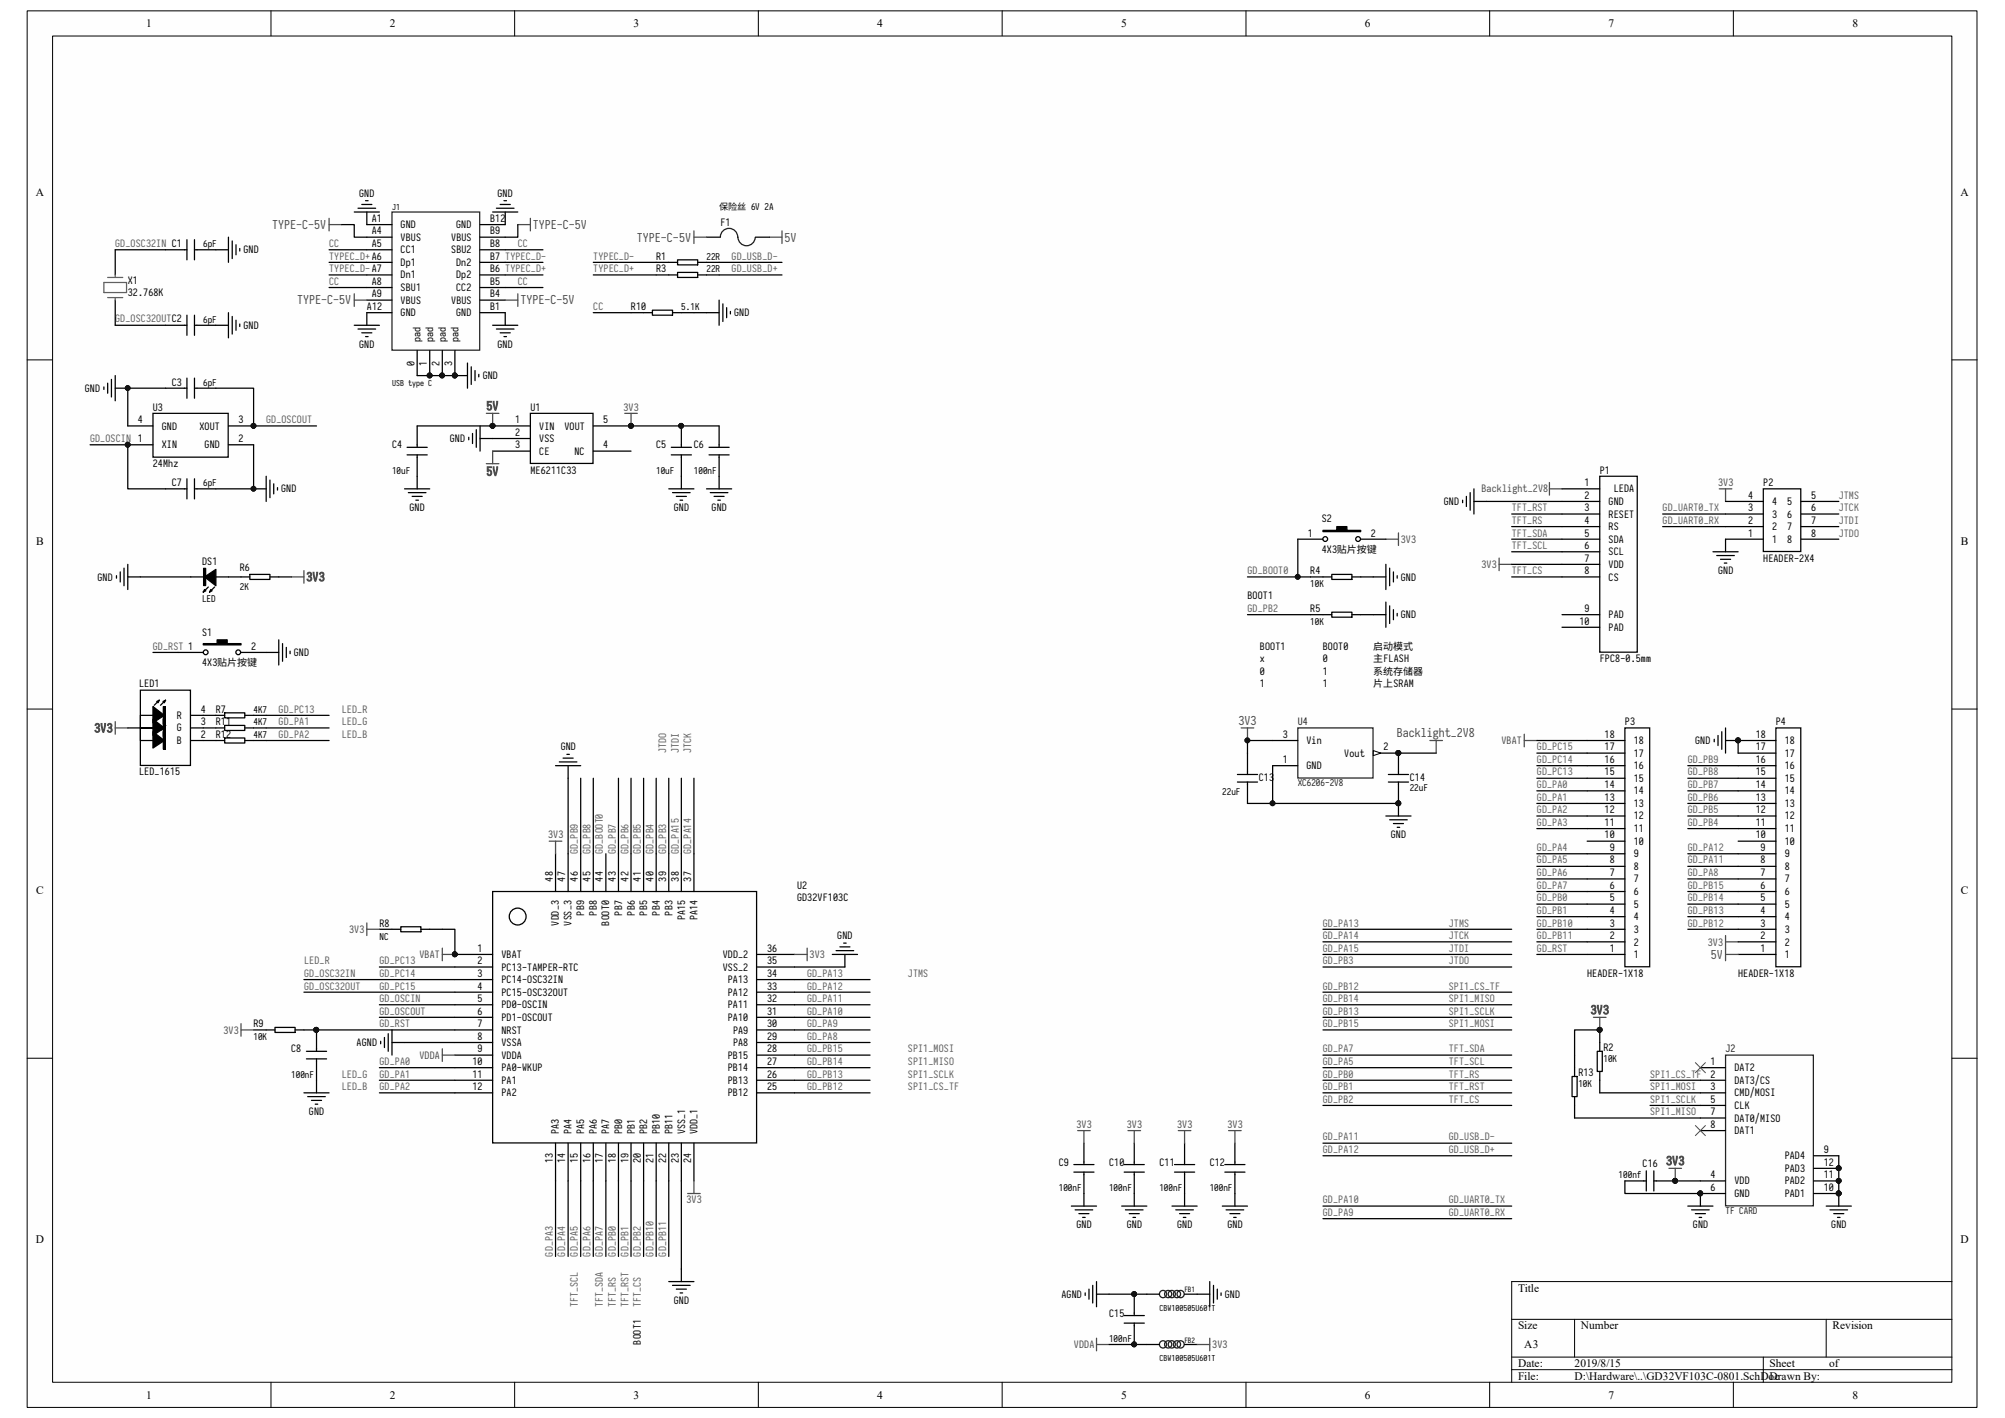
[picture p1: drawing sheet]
<svg xmlns="http://www.w3.org/2000/svg" width="297mm" height="210mm" viewBox="0 0 297 210" stroke-linecap="round" stroke-linejoin="round" font-family="sans-serif">
<path d="M4.1 1.7h288.8v206.7h-288.8z" fill="#fefefe"/>
<path d="M4 1.6h288.9v206.8h-288.9z" fill="none" stroke="#000" stroke-width=".15"/>
<path d="M7.8 5.4h281.3v199.3h-281.3z" fill="#fefefe"/>
<g fill="none" stroke="#000" stroke-width=".15">
<path d="M7.8 5.3h281.3v199.4h-281.3zM40.1 1.6v3.7M76.2 1.6v3.7M112.3 1.6v3.7M148.5 1.6v3.7M184.6 1.6v3.7M220.7 1.6v3.7M256.8 1.6v3.7M4 53.3h3.7M289.2 53.3h3.7M4 105h3.7M289.2 105h3.7"/>
<path d="M4 156.7h3.7M289.2 156.7h3.7M223.9 195.4h65.3M233.3 195.4v5.6M270.5 195.4v5.6M289.2 189.8h-65.3v14.9M40.1 204.7v3.7M76.2 204.7v3.7M112.3 204.7v3.7M148.5 204.7v3.7M184.6 204.7v3.7M220.7 204.7v3.7"/>
<path d="M223.9 201h65.3M223.9 202.9h65.3M256.8 204.7v3.7M261.2 201v3.7"/>
</g>
<path d="M73 132h39.1v37.3h-39.1z" fill-rule="evenodd" fill="#fefefe" stroke="#000" stroke-width=".19"/>
<g fill="none" stroke="#000" stroke-width=".19">
<path d="M17.1 37v3.7M24.5 37h3.2M27.7 35.5v3M28.8 37h5M28.8 35.5v3M33.8 35.1v3.8M34.4 35.7v2.6M35 36.2v1.5M35.5 36.8v.4M97.2 38.9h3.2M100.4 38.5h3v.7h-3zM103.4 38.9h3.1"/>
<path d="M104.7 35.1h2M111.9 35.1h2.1M17.1 44.4v3.8M24.5 48.2h3.2M27.7 46.7v3M28.8 46.7v3M28.8 48.2h5M33.8 46.3v3.7M34.4 46.9v2.6M35 47.4v1.5M35.5 48v.4M97.2 40.7h3.2"/>
<path d="M100.4 40.3h3v.8h-3zM103.4 40.7h3.1M17.3 85.3v.3M17.8 84.7v1.5M18.4 84.1v2.7M18.9 85.4h1.9M18.9 83.6v3.7M26.4 96.6h3.7M28.2 85.4h1.9M30.1 95.3h2.1v-.5h1.5v.5h2v.2h-5.6zM30.3 85.4l1.7-1.1v2.5zM30.3 87.3l.2 .2-.4 .2z"/>
<path d="M30.9 86.9l-.8 .8M31.2 87.3l.2 .2-.4 .2zM31.8 86.9l-.8 .8M32 85.4h5M35.7 96.6h5.6M37 85.1h3v.7h-3zM40 85.4h3.2M41.3 94.8v3.7M41.9 95.3v2.6M42.4 95.9v1.5M43 96.4v.4M194.1 85.4h3.2"/>
<path d="M197.3 85.1h3v.7h-3zM200.3 85.4h5M205.3 83.6v3.7M205.9 84.1v2.7M206.4 84.7v1.5M207 85.3v.3M30.1 105.9h3.2M33.3 105.6h3v.7h-3zM36.3 105.9h3.1M82.3 113.4h3.7M82.9 112.8h2.6M83.4 112.3h1.5"/>
<path d="M84 111.7h.3M84.2 113.4v1.9M82.3 126.4v5.6M84.2 126.4v5.6M86 126.4v5.6M87.9 126.4v5.6M89.7 126.4v5.6M91.6 126.4v5.6M93.5 126.4v5.6M95.3 126.4v5.6M97.2 126.4v5.6M99.1 126.4v5.6"/>
<path d="M100.9 126.4v5.6M102.8 126.4v5.6M125 139.7h.3M37.6 152.5h3.1M40.7 152.2h3v.7h-3zM43.7 152.5h3.2v3.2M45.4 155.7h3M45.4 156.8h3M46.9 156.8v5.1M56.4 154.2v.4M56.9 153.7v1.4M57.5 153.1v2.6"/>
<path d="M58.1 154.4h1.8M58.1 152.5v3.8M67.4 141.4h5.6M67.4 143.2h5.6M67.4 145.1h5.6M67.4 146.9h5.6M67.4 148.8h5.6M67.4 150.7h5.6M67.4 152.5h5.6M67.4 154.4h5.6M67.4 156.3h5.6M67.4 158.1h5.6"/>
<path d="M67.4 160h5.6M112.1 141.4h5.6M112.1 143.2h5.6M112.1 145.1h5.6M112.1 146.9h5.6M112.1 148.8h5.6M112.1 150.7h5.6M112.1 152.5h5.6M112.1 154.4h5.6M112.1 156.3h5.6M112.1 158.1h5.6M112.1 160h5.6"/>
<path d="M123.3 141.4h3.7M123.9 140.8h2.6M124.4 140.2h1.5M125.2 141.4v1.8M45 161.9h3.7M45.6 162.4h2.6M46.1 163h1.5M46.7 163.5h.4M67.4 161.9h5.6M82.3 169.3v5.6M84.2 169.3v5.6M86 169.3v5.6"/>
<path d="M87.9 169.3v5.6M89.7 169.3v5.6M91.6 169.3v5.6M93.5 169.3v5.6M95.3 169.3v5.6M97.2 169.3v5.6M99.1 169.3v5.6M100.9 169.3v5.6M102.8 169.3v5.6M112.1 161.9h5.6M99.1 189.8h3.7M99.6 190.4h2.6"/>
<path d="M100.2 190.9h1.5M100.7 191.5h.4M100.9 187.9v1.9"/>
<circle cx="30.5" cy="96.6" r=".35"/>
<circle cx="35.3" cy="96.6" r=".35"/>
<circle cx="76.7" cy="135.7" r="1.25"/>
</g>
<g fill="#0e0e0e" stroke="#0e0e0e" stroke-width=".15">
<circle cx="67.4" cy="141.3" r=".35"/>
<circle cx="46.8" cy="152.5" r=".35"/>
</g>
<path d="M15.4 41.8h3.3v1.5h-3.3zM15.9 41.1h2.3M15.9 44.1h2.3M17.1 40.7v.4M17.1 44.1v.3" fill="none" stroke="#5f5f5f" stroke-width=".19"/>
<g fill="none" stroke="#4c4c4c" stroke-width=".19">
<path d="M114 35.1h1.8M115.8 34.2v1.9M205.3 79.9h1.9M207.2 78.9v1.9M43.2 85.4h1.8M45 84.5v1.9M17.1 106.9v1.8M17.1 107.8h1.8M81.4 124.6h1.8M82.3 124.6v1.8M35.7 151.6v1.9M35.7 152.5h1.9"/>
<path d="M65.5 140.4v1.9M65.5 155.3v1.9M65.5 141.4h1.9M65.5 156.3h1.9M117.7 141.4h1.9M119.6 140.4v1.9M101.9 176.8h1.8M102.8 174.9v1.9"/>
</g>
<path d="M106.7 35.1a1.29 1.29 0 0 1 1.3-1.3 1.29 1.29 0 0 1 1.3 1.3M109.3 35.1a1.28 1.28 0 0 0 1.3 1.3 1.28 1.28 0 0 0 1.3-1.2" fill="none" stroke="#1c1c1c" stroke-width=".19"/>
<g fill="#000">
<path d="M30.3 85.4l1.7-1.1v2.5z"/>
<path d="M30.1 95.3h2.1v-.5h1.5v.5h2v.2h-5.6z" fill-rule="evenodd"/>
</g>
<path d="M30.3 84.2v2.5" fill="none" stroke="#000" stroke-width=".3"/>
<path d="M30.1 84.2h.4v2.5h-.4z" fill="none" stroke="#000" stroke-width=".15"/>
<path d="M78.6 61.2h9.2v7.4h-9.2z" fill-rule="evenodd" fill="#fefefe" stroke="#000" stroke-width=".19"/>
<g fill="none" stroke="#000" stroke-width=".19">
<path d="M59.9 72.4h3.8M60.3 66.3h3M60.3 67.4h3M60.5 73h2.6M61 73.5h1.5M61.6 74.1h.4M61.8 63.1v3.2M61.8 67.4v5M69.4 64.8v.3M70 64.2v1.5M70.6 63.6v2.7M71.1 64.9h7.5"/>
<path d="M71.1 63.1v3.7M73 63.1h5.6M73 66.8h5.6M87.9 63.1h5.6M87.9 66.8h5.6M99.1 72.4h3.7M99.4 66.3h3M99.4 67.4h3M99.6 73h2.6M100.2 73.5h1.5M100.7 74.1h.4M100.9 63.1v3.2"/>
<path d="M100.9 67.4v5M104.7 72.4h3.7M105 66.3h3M105 67.4h3M105.2 73h2.6M105.8 73.5h1.5M106.3 74.1h.4M106.5 63.1v3.2M106.5 67.4v5M255.6 79.9v1.8M194.1 91h3.2M197.3 90.7h3v.7h-3z"/>
<path d="M200.3 91h5M205.3 89.2v3.7M205.9 89.7v2.6M206.4 90.3v1.5M207 90.9v.3M253.8 81.7h3.7M254.3 82.3h2.6M254.9 82.8h1.5M255.4 83.4h.4M253.9 109.5v.4M254.5 108.9v1.5M255.1 108.4v2.6"/>
<path d="M255.6 107.8v3.7M255.6 109.7h1.9M56.2 137.6h3.2M59.4 137.3h3v.7h-3zM62.4 137.6h3.1M158.7 178.6h3.7M159.1 172.5h3M159.1 173.6h3M159.3 179.2h2.6M159.8 179.7h1.5M160.6 169.3v3.2M160.6 173.6v5"/>
<path d="M166.2 178.6h3.7M166.5 172.5h3M166.5 173.6h3M166.7 179.2h2.6M167.3 179.7h1.5M168 169.3v3.2M168 173.6v5M173.6 178.6h3.7M174 172.5h3M174 173.6h3M174.2 179.2h2.6M174.7 179.7h1.5"/>
<path d="M175.5 169.3v3.2M175.5 173.6v5M181.1 178.6h3.7M181.4 172.5h3M181.4 173.6h3M181.6 179.2h2.6M182.2 179.7h1.5M182.9 169.3v3.2M182.9 173.6v5M160.4 180.3h.4M167.8 180.3h.4M175.3 180.3h.4"/>
<path d="M182.7 180.3h.4"/>
</g>
<g fill="#0e0e0e" stroke="#0e0e0e" stroke-width=".15">
<circle cx="73" cy="63.1" r=".35"/>
<circle cx="93.5" cy="63.1" r=".35"/>
<circle cx="100.9" cy="63.1" r=".35"/>
<circle cx="257.5" cy="109.7" r=".35"/>
</g>
<g fill="none" stroke="#4c4c4c" stroke-width=".19">
<path d="M72 61.2h1.9M72 68.7h1.9M73 61.2v1.9M73 66.8v1.9M92.5 61.2h1.9M93.5 61.2v1.9M254.7 72.4h1.8M255.6 72.4v1.9M225.8 108.7v1.9M225.8 109.7h1.9M54.3 136.7v1.9M54.3 137.6h1.9"/>
<path d="M255.6 138.6v1.8M255.6 139.5h1.9M159.6 167.4h1.9M160.6 167.4v1.9M167.1 167.4h1.9M168 167.4v1.9M174.5 167.4h1.9M175.5 167.4v1.9M182 167.4h1.9M182.9 167.4v1.9"/>
</g>
<path d="M22.7 61.2h11.1v6.5h-11.1z" fill-rule="evenodd" fill="#fefefe" stroke="#000" stroke-width=".19"/>
<g fill="none" stroke="#000" stroke-width=".19">
<path d="M15.4 57.3v.4M15.9 56.7v1.5M16.5 56.2v2.6M17.1 57.5h1.8M17.1 55.6v3.8M24.5 57.5h3.2M27.7 56v3M28.8 57.5h3.2M28.8 56v3M18.9 65.9h3.8M18.9 63.1h3.8M24.5 72.4h3.2"/>
<path d="M27.7 70.9v3M28.8 70.9v3M28.8 72.4h3.2M33.8 65.9h3.8M33.8 63.1h3.8M37.6 72.4h1.8M39.4 70.5v3.8M40 71.1v2.6M40.6 71.7v1.4M41.1 72.2v.4M192.3 79.9h3.7M196 78.6h2v-.6h1.5v.6h2.1v.1h-5.6z"/>
<path d="M201.6 79.9h3.7M216.7 74.1v.4M217.2 73.5v1.5M217.8 73v2.6M218.3 72.4v3.7M218.3 74.3h1.9"/>
<circle cx="196.3" cy="79.8" r=".35"/>
<circle cx="201.2" cy="79.8" r=".35"/>
</g>
<g fill="#0e0e0e" stroke="#0e0e0e" stroke-width=".15">
<circle cx="18.9" cy="65.9" r=".35"/>
<circle cx="37.6" cy="63.1" r=".35"/>
<circle cx="37.6" cy="72.4" r=".35"/>
<circle cx="18.9" cy="57.5" r=".35"/>
</g>
<path d="M196 78.6h2v-.6h1.5v.6h2.1v.1h-5.6z" fill-rule="evenodd" fill="#000"/>
<path d="M222.1 82.7v1.8M222.1 83.6h1.8" fill="none" stroke="#4c4c4c" stroke-width=".19"/>
<path d="M192.3 107.8h11.1v7.4h-11.1z" fill-rule="evenodd" fill="#fefefe" stroke="#262626" stroke-width=".19"/>
<path d="M188.5 109.7h3.8M188.5 113.4h3.8M203.4 111.5h3.8" fill="none" stroke="#000" stroke-width=".19"/>
<path d="M203.4 111.2l1.2 .3-1.2 .4z" fill="#fefefe"/>
<path d="M203.4 111.2l1.2 .3-1.2 .4z" fill="none" stroke="#000" stroke-width=".15"/>
<g fill="#0e0e0e" stroke="#0e0e0e" stroke-width=".15">
<circle cx="207.1" cy="111.5" r=".35"/>
<circle cx="207.1" cy="119" r=".35"/>
<circle cx="184.8" cy="109.7" r=".35"/>
<circle cx="168" cy="199.1" r=".35"/>
<circle cx="168" cy="191.7" r=".35"/>
</g>
<path d="M229.5 71.5v1.8M229.5 72.4h1.9M183.9 107.8h1.8M184.8 107.8v1.9M211.8 109.7h1.9M212.8 109.7v1.8M162.4 198.2v1.9M162.4 199.1h1.9M177.3 199.1h1.9M179.2 198.2v1.9" fill="none" stroke="#4c4c4c" stroke-width=".19"/>
<g fill="none" stroke="#000" stroke-width=".19">
<path d="M183.3 115.8h3M183.3 114.7h3M184.8 111.5v3.2M184.8 115.8v3.2M205.7 115.8h3M205.7 114.7h3M207.2 111.5v3.2M207.2 115.8v5.1M205.3 120.9h3.7M205.9 121.4h2.6M206.4 122h1.5M207 122.5h.3"/>
<path d="M160.8 191.5v.4M161.3 190.9v1.5M161.9 190.4v2.6M162.4 189.8v3.7M162.4 191.7h1.9M166.5 194.8h3M166.5 196h3M168 191.7v3.1M168 196v3.1M169.9 191.7h1.9M169.9 199.1h1.9M175.5 191.7h3.7"/>
<path d="M175.5 199.1h1.8M179.2 189.8v3.7M179.8 190.4v2.6M180.3 190.9v1.5M180.9 191.5v.4"/>
</g>
<g fill="none" stroke="#1c1c1c" stroke-width=".19">
<circle cx="172.3" cy="191.7" r=".54"/>
<circle cx="172.3" cy="199.1" r=".54"/>
<circle cx="173" cy="191.7" r=".54"/>
<circle cx="173" cy="199.1" r=".54"/>
<circle cx="173.6" cy="191.7" r=".54"/>
<circle cx="173.6" cy="199.1" r=".54"/>
<circle cx="174.3" cy="199.1" r=".54"/>
<circle cx="174.3" cy="191.7" r=".54"/>
<circle cx="174.9" cy="191.7" r=".54"/>
<circle cx="174.9" cy="199.1" r=".54"/>
</g>
<path d="M237 70.5h5.5v26.1h-5.5z" fill-rule="evenodd" fill="#fefefe" stroke="#000" stroke-width=".19"/>
<path d="M231.4 72.4h5.6M231.4 74.3h5.6M231.4 76.1h5.6M231.4 78h5.6M231.4 79.9h5.6M231.4 81.7h5.6M231.4 83.6h5.6M231.4 85.4h5.6M231.4 91h5.6M231.4 92.9h5.6" fill="none" stroke="#000" stroke-width=".19"/>
<path d="M20.8 102.2h7.4v11.2h-7.4z" fill-rule="evenodd" fill="#fefefe" stroke="#000" stroke-width=".19"/>
<g fill="none" stroke="#000" stroke-width=".19">
<path d="M18.9 107.8h1.9M22.7 104.6l1.6 1.3-1.6 1.2zM22.7 106.5l1.6 1.3-1.6 1.1zM22.7 108.4l1.6 1.3-1.6 1.1zM22.7 105.9h-1.9v1.9h1.9h-1.9v1.9h1.9M23.2 103.9l.4-.2-.2 .4zM23.2 107.6l.4-.2-.2 .4zM23.6 103.7l-.8 .8M23.6 107.4l-.8 .8M24.1 103.9l.4-.2-.2 .4zM24.1 107.6l.4-.2-.2 .4zM24.5 103.7l-.7 .8"/>
<path d="M24.5 107.4l-.7 .8M28.2 107.8h5.1M28.2 109.7h5.1M28.2 105.9h1.9M33.3 107.4h3v.8h-3zM33.3 109.3h3v.7h-3zM36.3 107.8h3.1M36.3 109.7h3.1"/>
</g>
<path d="M22.7 104.6l1.6 1.3-1.6 1.2zM22.7 106.5l1.6 1.3-1.6 1.1zM22.7 108.4l1.6 1.3-1.6 1.1z" fill="#000"/>
<path d="M24.4 104.7v6.3" fill="none" stroke="#000" stroke-width=".3"/>
<path d="M24.2 104.6h.3v2.6h-.3zM24.2 106.5h.3v2.6h-.3zM24.2 108.4h.3v2.6h-.3z" fill="none" stroke="#000" stroke-width=".15"/>
<path d="M58.1 31.4h13v20.5h-13z" fill-rule="evenodd" fill="#fefefe" stroke="#262626" stroke-width=".19"/>
<g fill="none" stroke="#000" stroke-width=".19">
<path d="M52.5 31.4h3.7M53 30.8h2.6M53.6 30.3h1.5M54.2 29.7h.3M54.3 31.4v1.9h3.8M54.3 35.1h3.8M54.3 37h3.8M54.3 38.9h3.8M71.1 35.1h3.7M71.1 37h3.7M71.1 38.9h3.7M73 31.4h3.7"/>
<path d="M73.5 30.8h2.6M74.1 30.3h1.5M74.7 29.7h.3M74.8 31.4v1.9h-3.7M52.5 48.2h3.7M53 48.7h2.6M53.6 49.3h1.5M54.2 49.9h.3M54.3 40.7h3.8M54.3 42.6h3.8M54.3 44.4h3.8M58.1 46.3h-3.8v1.9"/>
<path d="M61.8 51.9v3.7M63.7 51.9v3.7M65.5 51.9v3.7M67.4 51.9v3.7h1.8M69.2 53.8v3.7M69.8 54.3v2.6M70.4 54.9v1.5M70.9 55.4v.4M71.1 40.7h3.7M71.1 42.6h3.7M71.1 44.4h3.7M71.1 46.3h3.7v1.9"/>
<path d="M73 48.2h3.7M73.5 48.7h2.6M74.1 49.3h1.5M74.7 49.9h.3M93.5 46.3h3.1M96.6 45.9h3v.8h-3zM99.6 46.3h3.2M104.7 46.3h1.8M106.5 44.4v3.8M107.1 45v2.6M107.6 45.6v1.5M108.2 46.1v.4"/>
</g>
<g fill="#0e0e0e" stroke="#0e0e0e" stroke-width=".15">
<circle cx="63.6" cy="55.6" r=".35"/>
<circle cx="65.5" cy="55.6" r=".35"/>
<circle cx="67.4" cy="55.6" r=".35"/>
</g>
<path d="M48.7 32.3v1.9M48.7 33.3h1.9M76.7 33.3h1.9M78.6 32.3v1.9M102.8 34.2v1.9M102.8 35.1h1.9M52.5 44.4h1.8M52.5 43.5v1.9M74.8 44.4h1.9M76.7 43.5v1.9" fill="none" stroke="#4c4c4c" stroke-width=".19"/>
<path d="M255.6 156.3h13v22.3h-13z" fill-rule="evenodd" fill="#fefefe" stroke="#262626" stroke-width=".19"/>
<g fill="none" stroke="#000" stroke-width=".19">
<path d="M232.9 159.4h.7v3h-.7zM233.3 156.3v3.1M236.6 155.7h.8v3h-.8zM237 152.5v3.2M237 158.7v3.2M251.9 158.1h3.7M251.9 160h3.7M233.3 162.4v3.2M240.7 174.9h3.2M243.9 173.4v3M245 174.9h3.2M245 173.4v3"/>
<path d="M250 178.6h3.8M250.6 179.2h2.6M251.1 179.7h1.5M251.9 161.9h3.7M251.9 174.9h3.7M251.9 163.7h3.7M251.9 165.6h3.7M251.9 167.4h3.7M255.6 176.8h-3.7v1.8M268.7 174.9h3.7M268.7 176.8h3.7v1.8M268.7 173h3.7"/>
<path d="M268.7 171.2h3.7M270.5 178.6h3.8M271.1 179.2h2.6M271.6 179.7h1.5M251.7 180.3h.4M272.2 180.3h.4"/>
</g>
<g fill="#0e0e0e" stroke="#0e0e0e" stroke-width=".15">
<circle cx="251.9" cy="176.7" r=".35"/>
<circle cx="272.4" cy="176.7" r=".35"/>
<circle cx="272.4" cy="174.9" r=".35"/>
<circle cx="272.4" cy="173" r=".35"/>
<circle cx="248.1" cy="174.9" r=".35"/>
<circle cx="237" cy="152.5" r=".35"/>
</g>
<path d="M236 150.7h1.9M237 150.7v1.8M247.2 173h1.9M248.2 173v1.9" fill="none" stroke="#4c4c4c" stroke-width=".19"/>
<path d="M251.1 157.4l1.5 1.5M252.6 157.4l-1.5 1.5M251.1 166.7l1.5 1.5M252.6 166.7l-1.5 1.5" fill="none" stroke="#4c4c4c" stroke-width=".15"/>
<path d="M240.7 107.8h3.7v35.4h-3.7z" fill-rule="evenodd" fill="#fefefe" stroke="#000" stroke-width=".19"/>
<g fill="none" stroke="#000" stroke-width=".19">
<path d="M235.1 119h5.6M235.1 117.1h5.6M235.1 115.3h5.6M235.1 113.4h5.6M235.1 111.5h5.6M235.1 109.7h5.6M235.1 139.5h5.6M235.1 137.6h5.6M235.1 135.8h5.6M235.1 133.9h5.6M235.1 132h5.6M235.1 130.2h5.6"/>
<path d="M235.1 128.3h5.6M235.1 126.4h5.6M235.1 124.6h5.6M235.1 122.7h5.6M235.1 120.9h5.6M235.1 141.4h5.6"/>
</g>
<path d="M263.1 107.8h3.7v35.4h-3.7z" fill-rule="evenodd" fill="#fefefe" stroke="#000" stroke-width=".19"/>
<g fill="none" stroke="#000" stroke-width=".19">
<path d="M257.5 119h5.6M257.5 117.1h5.6M257.5 115.3h5.6M257.5 113.4h5.6M257.5 111.5h5.6M257.5 109.7h5.6M257.5 139.5h5.6M257.5 137.6h5.6M257.5 135.8h5.6M257.5 133.9h5.6M257.5 132h5.6M257.5 130.2h5.6"/>
<path d="M257.5 128.3h5.6M257.5 126.4h5.6M257.5 124.6h5.6M257.5 122.7h5.6M257.5 120.9h5.6M257.5 141.4h5.6"/>
</g>
<circle cx="257.5" cy="109.7" r=".35" fill="#0e0e0e" stroke="#0e0e0e" stroke-width=".15"/>
<path d="M255.6 140.4v1.9M255.6 141.4h1.9" fill="none" stroke="#4c4c4c" stroke-width=".19"/>
<path d="M261.2 72.4h5.6v9.3h-5.6z" fill-rule="evenodd" fill="#fefefe" stroke="#000" stroke-width=".19"/>
<g fill="none" stroke="#000" stroke-width=".19">
<path d="M17.1 37h7.4M48.7 37h5.6M48.7 38.9h5.6M50.6 33.3h1.9v1.8h1.8M74.8 37h5.6M74.8 38.9h5.6M76.7 33.3v1.8h-1.9M87.9 38.9h9.3M106.5 38.9h9.3M17.1 48.2h7.4M24.5 57.5h-5.6v5.6M32 57.5h5.6v5.6h9.3"/>
<path d="M48.7 40.7h5.6M48.7 42.6h5.6M61.8 55.6h5.6M74.8 40.7h5.6M74.8 42.6h5.6M87.9 40.7h9.3M87.9 46.3h5.6M102.8 46.3h1.9M106.5 40.7h9.3M13.3 65.9h5.6v6.5h5.6M37.6 65.9v6.5h-5.6M61.8 63.1h11.2"/>
<path d="M93.5 63.1h13M192.3 79.9v5.5h1.8M220.2 74.3h11.2M223.9 79.9h7.5M223.9 78h7.5M223.9 76.1h7.5M246.3 78h14.9M246.3 76.1h14.9M255.6 79.9h5.6M255.6 74.3h5.6M266.8 79.9h5.6M266.8 78h5.6"/>
<path d="M266.8 76.1h5.6M266.8 74.3h5.6M20.8 85.4h7.4M22.7 96.6h3.7M184.8 85.4h7.5M184.8 91h9.3M223.9 85.4h7.5M223.9 81.7h7.5M223.9 83.6h7.5M39.4 109.7h9.3M39.4 105.9h9.3M39.4 107.8h9.3"/>
<path d="M84.2 115.3v11.1M86 115.3v11.1M87.9 115.3v11.1M91.6 115.3v11.1M93.5 115.3v11.1M95.3 115.3v11.1M97.2 115.3v11.1M99.1 115.3v11.1M100.9 115.3v11.1M102.8 115.3v11.1M184.8 119h3.7M188.5 109.7h-3.7v1.8"/>
<path d="M188.5 113.4v5.6h18.7M207.2 111.5h5.6M227.7 119h7.4M227.7 117.1h7.4M227.7 115.3h7.4M227.7 113.4h7.4M227.7 111.5h7.4M227.7 109.7h7.4M250 119h7.5M250 117.1h7.5M250 115.3h7.5M250 113.4h7.5"/>
<path d="M257.5 109.7v1.8M65.5 137.6h1.9v3.8M196 139.5h27.9M196 137.6h27.9M227.7 139.5h7.4M227.7 137.6h7.4M227.7 135.8h7.4M227.7 133.9h7.4M227.7 132h7.4M227.7 130.2h7.4M227.7 128.3h7.4M227.7 126.4h7.4"/>
<path d="M227.7 122.7h7.4M227.7 120.9h7.4M250 137.6h7.5M250 135.8h7.5M250 133.9h7.5M250 132h7.5M250 130.2h7.5M250 128.3h7.5M250 126.4h7.5M250 122.7h7.5M250 120.9h7.5M45 146.9h22.4"/>
<path d="M45 145.1h22.4M46.9 152.5h20.5M56.2 148.8h11.2M56.2 150.7h11.2M56.2 143.2h11.2M56.2 160h11.2M56.2 158.1h11.2M59.9 154.4h7.5M117.7 148.8h11.2M117.7 150.7h11.2M117.7 154.4h11.2M117.7 143.2h7.5"/>
<path d="M117.7 160h11.2M117.7 158.1h11.2M117.7 156.3h11.2M117.7 152.5h11.2M117.7 146.9h11.2M117.7 145.1h11.2M196 148.8h27.9M196 150.7h27.9M196 143.2h27.9M196 160h27.9M196 158.1h27.9M196 156.3h27.9"/>
<path d="M196 152.5h27.9M196 146.9h27.9M196 141.4h27.9M227.7 141.4h7.4M237 152.5h-3.7v3.8M244.4 160h7.5M56.2 161.9h11.2M82.3 174.9v11.2M84.2 174.9v11.2M86 174.9v11.2M87.9 174.9v11.2M89.7 174.9v11.2"/>
<path d="M91.6 174.9v11.2M93.5 174.9v11.2M95.3 174.9v11.2M97.2 174.9v11.2M99.1 174.9v11.2M100.9 174.9v13M117.7 161.9h11.2M196 169.3h27.9M196 171.2h27.9M196 161.9h27.9M196 178.6h27.9M196 163.7h27.9"/>
<path d="M233.3 165.6h18.6M237 161.9h14.9M240.7 174.9v1.9h11.2M244.4 163.7h7.5M248.2 174.9h3.7M272.4 171.2v5.6M164.3 199.1h5.6M164.3 191.7h5.6M196 180.5h27.9"/>
</g>
<g fill="#0e0e0e" stroke="#0e0e0e" stroke-width=".15">
<circle cx="46.8" cy="152.5" r=".35"/>
<circle cx="73" cy="63.1" r=".35"/>
<circle cx="93.5" cy="63.1" r=".35"/>
<circle cx="100.9" cy="63.1" r=".35"/>
<circle cx="67.4" cy="141.3" r=".35"/>
<circle cx="18.9" cy="65.9" r=".35"/>
<circle cx="18.9" cy="57.5" r=".35"/>
<circle cx="37.6" cy="72.4" r=".35"/>
<circle cx="37.6" cy="63.1" r=".35"/>
<circle cx="192.2" cy="85.4" r=".35"/>
<circle cx="188.5" cy="119" r=".35"/>
<circle cx="184.8" cy="109.7" r=".35"/>
<circle cx="207.1" cy="111.5" r=".35"/>
<circle cx="207.1" cy="119" r=".35"/>
<circle cx="168" cy="199.1" r=".35"/>
<circle cx="168" cy="191.7" r=".35"/>
<circle cx="63.6" cy="55.6" r=".35"/>
<circle cx="65.5" cy="55.6" r=".35"/>
<circle cx="67.4" cy="55.6" r=".35"/>
<circle cx="248.1" cy="174.9" r=".35"/>
<circle cx="251.9" cy="176.7" r=".35"/>
<circle cx="272.4" cy="173" r=".35"/>
<circle cx="272.4" cy="174.9" r=".35"/>
<circle cx="272.4" cy="176.7" r=".35"/>
<circle cx="237" cy="152.5" r=".35"/>
<circle cx="257.5" cy="109.7" r=".35"/>
</g>
<g font-size="1.8" fill="#4c4c4c">
<text x="40.3" y="33.9">TYPE-C-5V</text>
<text x="79" y="33.9">TYPE-C-5V</text>
<text x="94.4" y="35.8">TYPE-C-5V</text>
<text x="116.2" y="35.8">5V</text>
<text x="44" y="45.1">TYPE-C-5V</text>
<text x="77.1" y="45.1">TYPE-C-5V</text>
<text x="72.1" y="60.7">5V</text>
<text x="72.1" y="70.4">5V</text>
<text x="45.4" y="86.1">3V3</text>
<text x="183.5" y="107.3">3V3</text>
<text x="14" y="108.5">3V3</text>
<text x="206.9" y="109.2">Backlight_2V8</text>
<text x="253.4" y="142">5V</text>
<text x="235.6" y="150.2">3V3</text>
<text x="246.8" y="172.6">3V3</text>
</g>
<g font-size="1.7">
<text x="21.7" y="4">1</text>
<text x="57.7" y="4">2</text>
<text x="93.9" y="4">3</text>
<text x="130" y="4">4</text>
<text x="166.1" y="4">5</text>
<text x="202.2" y="4">6</text>
<text x="238.3" y="4">7</text>
<text x="274.4" y="4">8</text>
<text x="5.3" y="29">A</text>
<text x="290.4" y="29">A</text>
<text x="5.3" y="80.6">B</text>
<text x="290.4" y="80.6">B</text>
<text x="5.3" y="132.4">C</text>
<text x="290.4" y="132.4">C</text>
<text x="5.3" y="184.1">D</text>
<text x="290.4" y="184.1">D</text>
<text x="224.9" y="191.3">Title</text>
<text x="224.9" y="196.9">Size</text>
<text x="234.2" y="196.9">Number</text>
<text x="271.4" y="196.9">Revision</text>
<text x="224.9" y="202.5">Date:</text>
<text x="225.8" y="199.7">A3</text>
<text x="233.3" y="202.5">2019/8/15</text>
<text x="262.1" y="202.5">Sheet</text>
<text x="271" y="202.5">of</text>
<text x="21.7" y="207.1">1</text>
<text x="57.7" y="207.1">2</text>
<text x="93.9" y="207.1">3</text>
<text x="130" y="207.1">4</text>
<text x="166.1" y="207.1">5</text>
<text x="202.2" y="207.1">6</text>
<text x="224.9" y="204.3">File:</text>
<text x="233.3" y="204.3">D:\Hardware\..\GD32VF103C-0801.SchDoc</text>
<text x="238.3" y="207.1">7</text>
<text x="262.1" y="204.3">Drawn By:</text>
<text x="274.4" y="207.1">8</text>
</g>
<g font-size="1.5">
<text x="53.2" y="29.1">GND</text>
<text x="73.7" y="29.1">GND</text>
<text x="55.1" y="32.9">A1</text>
<text x="55.1" y="34.7">A4</text>
<text x="59.4" y="33.8">GND</text>
<text x="59.4" y="35.6">VBUS</text>
<text x="66.8" y="35.6">VBUS</text>
<text x="67.6" y="33.8">GND</text>
<text x="72.6" y="34.7">B9</text>
<text x="72.6" y="32.9">B12</text>
<text x="106.7" y="33.4">F1</text>
<text x="18.9" y="42">X1</text>
<text x="36.1" y="37.5">GND</text>
<text x="55.1" y="36.6">A5</text>
<text x="59.4" y="37.5">CC1</text>
<text x="59.4" y="39.4">Dp1</text>
<text x="59.4" y="41.2">Dn1</text>
<text x="66.8" y="37.5">SBU2</text>
<text x="67.6" y="41.2">Dp2</text>
<text x="67.6" y="39.4">Dn2</text>
<text x="72.6" y="40.3">B6 TYPEC_D+</text>
<text x="72.6" y="38.4">B7 TYPEC_D-</text>
<text x="72.6" y="36.6">B8</text>
<text x="97.2" y="38.4">R1</text>
<text x="97.2" y="40.3">R3</text>
<text x="18.9" y="43.9">32.768K</text>
<text x="54.4" y="45.9">A12</text>
<text x="55.1" y="42.2">A8</text>
<text x="55.1" y="44">A9</text>
<text x="59.4" y="43.1">SBU1</text>
<text x="59.4" y="45">VBUS</text>
<text x="59.4" y="46.8">GND</text>
<text x="66.8" y="45">VBUS</text>
<text x="67.6" y="46.8">GND</text>
<text x="67.6" y="43.1">CC2</text>
<text x="72.6" y="45.9">B1</text>
<text x="72.6" y="44">B4</text>
<text x="72.6" y="42.2">B5</text>
<text x="93.5" y="45.9">R10</text>
<text x="108.8" y="46.8">GND</text>
<text x="36.1" y="48.7">GND</text>
<text x="53.2" y="51.5">GND</text>
<text x="62.3" y="50.6" transform="rotate(-90 62.3 50.6)">pad</text>
<text x="64.2" y="50.6" transform="rotate(-90 64.2 50.6)">pad</text>
<text x="66" y="50.6" transform="rotate(-90 66 50.6)">pad</text>
<text x="67.9" y="50.6" transform="rotate(-90 67.9 50.6)">pad</text>
<text x="73.7" y="51.5">GND</text>
<text x="12.6" y="58">GND</text>
<text x="25.4" y="57.1">C3</text>
<text x="61.4" y="54.1" transform="rotate(-90 61.4 54.1)">0</text>
<text x="63.2" y="54.1" transform="rotate(-90 63.2 54.1)">1</text>
<text x="65.1" y="54.1" transform="rotate(-90 65.1 54.1)">2</text>
<text x="67" y="54.1" transform="rotate(-90 67 54.1)">3</text>
<text x="71.5" y="56.2">GND</text>
<text x="20.4" y="62.7">4</text>
<text x="22.6" y="60.8">U3</text>
<text x="24" y="63.6">GND</text>
<text x="29.5" y="63.6">XOUT</text>
<text x="35.3" y="65.5">2</text>
<text x="35.3" y="62.7">3</text>
<text x="66.6" y="65.5">GND</text>
<text x="76.3" y="62.7">1</text>
<text x="76.3" y="64.6">2</text>
<text x="78.6" y="60.8">U1</text>
<text x="79.9" y="63.6">VIN</text>
<text x="79.9" y="65.5">VSS</text>
<text x="83.6" y="63.6">VOUT</text>
<text x="89.4" y="62.7">5</text>
<text x="22.6" y="69.2">24Mhz</text>
<text x="24" y="66.4">XIN</text>
<text x="30.3" y="66.4">GND</text>
<text x="58.1" y="66.4">C4</text>
<text x="76.3" y="66.4">3</text>
<text x="78.6" y="70.1">ME6211C33</text>
<text x="79.9" y="67.4">CE</text>
<text x="85.1" y="67.4">NC</text>
<text x="89.4" y="66.4">4</text>
<text x="97.2" y="66.4">C5</text>
<text x="102.8" y="66.4">C6</text>
<text x="237" y="70.1">P1</text>
<text x="25.4" y="72">C7</text>
<text x="41.7" y="72.9">GND</text>
<text x="60.7" y="75.7">GND</text>
<text x="99.8" y="75.7">GND</text>
<text x="105.4" y="75.7">GND</text>
<text x="195.8" y="77.4">S2</text>
<text x="213.9" y="74.8">GND</text>
<text x="234.7" y="72">1</text>
<text x="234.7" y="73.9">2</text>
<text x="234.7" y="75.7">3</text>
<text x="234.7" y="77.6">4</text>
<text x="238.3" y="74.8">GND</text>
<text x="238.3" y="76.7">RESET</text>
<text x="239" y="72.9">LEDA</text>
<text x="259" y="77.6">2</text>
<text x="259" y="75.7">3</text>
<text x="259" y="73.9">4</text>
<text x="261.2" y="72">P2</text>
<text x="262.5" y="76.7">3</text>
<text x="262.5" y="74.8">4</text>
<text x="264.8" y="76.7">6</text>
<text x="264.8" y="74.8">5</text>
<text x="268.3" y="77.6">7</text>
<text x="268.3" y="75.7">6</text>
<text x="268.3" y="73.9">5</text>
<text x="29.9" y="83.7">DS1</text>
<text x="193.8" y="79.5">1</text>
<text x="195.8" y="81.9">4X3贴片按键</text>
<text x="203.1" y="79.5">2</text>
<text x="234.7" y="79.5">5</text>
<text x="234.7" y="81.3">6</text>
<text x="234.7" y="83.2">7</text>
<text x="238.3" y="78.5">RS</text>
<text x="238.3" y="80.4">SDA</text>
<text x="238.3" y="82.3">SCL</text>
<text x="259" y="79.5">1</text>
<text x="261.2" y="83.2">HEADER-2X4</text>
<text x="262.5" y="80.4">1</text>
<text x="262.5" y="78.5">2</text>
<text x="264.8" y="80.4">8</text>
<text x="264.8" y="78.5">7</text>
<text x="268.3" y="79.5">8</text>
<text x="14.4" y="86">GND</text>
<text x="35.5" y="84.5">R6</text>
<text x="184.8" y="88.8">BOOT1</text>
<text x="194.1" y="85">R4</text>
<text x="207.5" y="86">GND</text>
<text x="234.7" y="85">8</text>
<text x="238.3" y="84.1">VDD</text>
<text x="238.3" y="86">CS</text>
<text x="254.5" y="85">GND</text>
<text x="29.9" y="94.2">S1</text>
<text x="194.1" y="90.6">R5</text>
<text x="207.5" y="91.6">GND</text>
<text x="234" y="92.5">10</text>
<text x="234.7" y="90.6">9</text>
<text x="238.3" y="91.6">PAD</text>
<text x="238.3" y="93.4">PAD</text>
<text x="20.6" y="101.8">LED1</text>
<text x="29.9" y="98.6">4X3贴片按键</text>
<text x="37.2" y="96.2">2</text>
<text x="43.5" y="97.2">GND</text>
<text x="186.6" y="96.2">BOOT1</text>
<text x="186.6" y="98.1">x</text>
<text x="186.6" y="99.9">0</text>
<text x="186.6" y="101.8">1</text>
<text x="196" y="98.1">0</text>
<text x="196" y="99.9">1</text>
<text x="196" y="101.8">1</text>
<text x="196" y="96.2">BOOT0</text>
<text x="203.4" y="96.2">启动模式</text>
<text x="203.4" y="98.1">主FLASH</text>
<text x="203.4" y="99.9">系统存储器</text>
<text x="203.4" y="101.8">片上SRAM</text>
<text x="237" y="98.1">FPC8-0.5mm</text>
<text x="26.2" y="106.5">R</text>
<text x="29.8" y="107.4">3</text>
<text x="29.8" y="105.5">4</text>
<text x="32" y="105.5">R7</text>
<text x="32" y="107.4">R11</text>
<text x="240.7" y="107.4">P3</text>
<text x="263.1" y="107.4">P4</text>
<text x="26.2" y="110.2">B</text>
<text x="26.2" y="108.3">G</text>
<text x="29.8" y="109.3">2</text>
<text x="32" y="109.3">R12</text>
<text x="83.1" y="111.1">GND</text>
<text x="190" y="109.3">3</text>
<text x="190" y="113">1</text>
<text x="193.5" y="110.2">Vin</text>
<text x="193.5" y="113.9">GND</text>
<text x="199.1" y="112.1">Vout</text>
<text x="204.9" y="111.1">2</text>
<text x="237.7" y="113">16</text>
<text x="237.7" y="111.1">17</text>
<text x="237.7" y="109.3">18</text>
<text x="242" y="113.9">16</text>
<text x="242" y="112.1">17</text>
<text x="242" y="110.2">18</text>
<text x="251.1" y="110.2">GND</text>
<text x="260.1" y="113">16</text>
<text x="260.1" y="111.1">17</text>
<text x="260.1" y="109.3">18</text>
<text x="264.4" y="113.9">16</text>
<text x="264.4" y="112.1">17</text>
<text x="264.4" y="110.2">18</text>
<text x="20.6" y="114.9">LED_1615</text>
<text x="186.5" y="115.6">C13</text>
<text x="208.8" y="115.6">C14</text>
<text x="237.7" y="118.6">13</text>
<text x="237.7" y="116.7">14</text>
<text x="237.7" y="114.9">15</text>
<text x="242" y="119.5">13</text>
<text x="242" y="117.6">14</text>
<text x="242" y="115.8">15</text>
<text x="260.1" y="118.6">13</text>
<text x="260.1" y="116.7">14</text>
<text x="260.1" y="114.9">15</text>
<text x="264.4" y="119.5">13</text>
<text x="264.4" y="117.6">14</text>
<text x="264.4" y="115.8">15</text>
<text x="206" y="124.2">GND</text>
<text x="237.7" y="124.2">10</text>
<text x="237.7" y="122.3">11</text>
<text x="237.7" y="120.4">12</text>
<text x="242" y="125.1">10</text>
<text x="242" y="123.2">11</text>
<text x="242" y="121.4">12</text>
<text x="260.1" y="124.2">10</text>
<text x="260.1" y="122.3">11</text>
<text x="260.1" y="120.4">12</text>
<text x="264.4" y="125.1">10</text>
<text x="264.4" y="123.2">11</text>
<text x="264.4" y="121.4">12</text>
<text x="81.9" y="130.6" transform="rotate(-90 81.9 130.6)">48</text>
<text x="83.7" y="130.6" transform="rotate(-90 83.7 130.6)">47</text>
<text x="85.6" y="130.6" transform="rotate(-90 85.6 130.6)">46</text>
<text x="87.5" y="130.6" transform="rotate(-90 87.5 130.6)">45</text>
<text x="89.3" y="130.6" transform="rotate(-90 89.3 130.6)">44</text>
<text x="91.2" y="130.6" transform="rotate(-90 91.2 130.6)">43</text>
<text x="93.1" y="130.6" transform="rotate(-90 93.1 130.6)">42</text>
<text x="95" y="130.6" transform="rotate(-90 95 130.6)">41</text>
<text x="96.8" y="130.6" transform="rotate(-90 96.8 130.6)">40</text>
<text x="98.7" y="130.6" transform="rotate(-90 98.7 130.6)">39</text>
<text x="100.5" y="130.6" transform="rotate(-90 100.5 130.6)">38</text>
<text x="102.4" y="130.6" transform="rotate(-90 102.4 130.6)">37</text>
<text x="118.1" y="131.6">U2</text>
<text x="238.5" y="131.6">6</text>
<text x="238.5" y="129.8">7</text>
<text x="238.5" y="127.9">8</text>
<text x="238.5" y="126">9</text>
<text x="242" y="130.7">7</text>
<text x="242" y="128.8">8</text>
<text x="242" y="127">9</text>
<text x="260.8" y="131.6">6</text>
<text x="260.8" y="129.8">7</text>
<text x="260.8" y="127.9">8</text>
<text x="260.8" y="126">9</text>
<text x="264.4" y="130.7">7</text>
<text x="264.4" y="128.8">8</text>
<text x="264.4" y="127">9</text>
<text x="56.2" y="137.2">R8</text>
<text x="82.8" y="137.1" transform="rotate(-90 82.8 137.1)">VDD_3</text>
<text x="84.7" y="137.1" transform="rotate(-90 84.7 137.1)">VSS_3</text>
<text x="86.5" y="135.6" transform="rotate(-90 86.5 135.6)">PB9</text>
<text x="88.4" y="135.6" transform="rotate(-90 88.4 135.6)">PB8</text>
<text x="90.3" y="137.1" transform="rotate(-90 90.3 137.1)">BOOT0</text>
<text x="92.2" y="135.6" transform="rotate(-90 92.2 135.6)">PB7</text>
<text x="94" y="135.6" transform="rotate(-90 94 135.6)">PB6</text>
<text x="95.9" y="135.6" transform="rotate(-90 95.9 135.6)">PB5</text>
<text x="97.7" y="135.6" transform="rotate(-90 97.7 135.6)">PB4</text>
<text x="99.6" y="135.6" transform="rotate(-90 99.6 135.6)">PB3</text>
<text x="101.5" y="136.3" transform="rotate(-90 101.5 136.3)">PA15</text>
<text x="103.3" y="136.3" transform="rotate(-90 103.3 136.3)">PA14</text>
<text x="118.1" y="133.5">GD32VF103C</text>
<text x="238.5" y="137.2">3</text>
<text x="238.5" y="135.4">4</text>
<text x="238.5" y="133.5">5</text>
<text x="242" y="136.3">4</text>
<text x="242" y="134.4">5</text>
<text x="242" y="132.5">6</text>
<text x="260.8" y="137.2">3</text>
<text x="260.8" y="135.4">4</text>
<text x="260.8" y="133.5">5</text>
<text x="264.4" y="136.3">4</text>
<text x="264.4" y="134.4">5</text>
<text x="264.4" y="132.5">6</text>
<text x="70.7" y="141">1</text>
<text x="70.7" y="142.8">2</text>
<text x="74.3" y="141.9">VBAT</text>
<text x="74.3" y="143.8">PC13-TAMPER-RTC</text>
<text x="107.1" y="143.8">VSS_2</text>
<text x="107.1" y="141.9">VDD_2</text>
<text x="113.6" y="142.8">35</text>
<text x="113.6" y="141">36</text>
<text x="124" y="139.1">GND</text>
<text x="238.5" y="141">1</text>
<text x="238.5" y="139.1">2</text>
<text x="242" y="141.9">1</text>
<text x="242" y="140">2</text>
<text x="242" y="138.2">3</text>
<text x="260.8" y="141">1</text>
<text x="260.8" y="139.1">2</text>
<text x="264.4" y="141.9">1</text>
<text x="264.4" y="140">2</text>
<text x="264.4" y="138.2">3</text>
<text x="70.7" y="144.7">3</text>
<text x="70.7" y="146.6">4</text>
<text x="70.7" y="148.4">5</text>
<text x="74.3" y="145.6">PC14-OSC32IN</text>
<text x="74.3" y="147.5">PC15-OSC32OUT</text>
<text x="74.3" y="149.4">PD0-OSCIN</text>
<text x="107.8" y="149.4">PA11</text>
<text x="107.8" y="147.5">PA12</text>
<text x="107.8" y="145.6">PA13</text>
<text x="113.6" y="148.4">32</text>
<text x="113.6" y="146.6">33</text>
<text x="113.6" y="144.7">34</text>
<text x="235.1" y="144.7">HEADER-1X18</text>
<text x="257.5" y="144.7">HEADER-1X18</text>
<text x="37.5" y="152.1">R9</text>
<text x="43.1" y="155.9">C8</text>
<text x="52.8" y="154.9">AGND</text>
<text x="70.7" y="150.3">6</text>
<text x="70.7" y="152.1">7</text>
<text x="70.7" y="154">8</text>
<text x="70.7" y="155.9">9</text>
<text x="74.3" y="151.2">PD1-OSCOUT</text>
<text x="74.3" y="153.1">NRST</text>
<text x="74.3" y="154.9">VSSA</text>
<text x="107.8" y="151.2">PA10</text>
<text x="108.6" y="154.9">PA8</text>
<text x="108.6" y="153.1">PA9</text>
<text x="113.6" y="155.9">28</text>
<text x="113.6" y="154">29</text>
<text x="113.6" y="152.1">30</text>
<text x="113.6" y="150.3">31</text>
<text x="237.5" y="155.7">R2</text>
<text x="70" y="157.7">10</text>
<text x="70" y="159.6">11</text>
<text x="70" y="161.5">12</text>
<text x="74.3" y="156.8">VDDA</text>
<text x="74.3" y="158.7">PA0-WKUP</text>
<text x="74.3" y="160.5">PA1</text>
<text x="107.8" y="160.5">PB13</text>
<text x="107.8" y="158.7">PB14</text>
<text x="107.8" y="156.8">PB15</text>
<text x="113.6" y="161.5">25</text>
<text x="113.6" y="159.6">26</text>
<text x="113.6" y="157.7">27</text>
<text x="233.8" y="159.4">R13</text>
<text x="253.4" y="157.7">1</text>
<text x="253.4" y="159.6">2</text>
<text x="253.4" y="161.5">3</text>
<text x="256.9" y="158.7">DAT2</text>
<text x="256.9" y="160.5">DAT3/CS</text>
<text x="45.8" y="165.2">GND</text>
<text x="74.3" y="162.4">PA2</text>
<text x="107.8" y="162.4">PB12</text>
<text x="253.4" y="163.3">5</text>
<text x="253.4" y="165.2">7</text>
<text x="253.4" y="167">8</text>
<text x="256.9" y="162.4">CMD/MOSI</text>
<text x="256.9" y="164.3">CLK</text>
<text x="256.9" y="166.1">DAT0/MISO</text>
<text x="256.9" y="168">DAT1</text>
<text x="81.9" y="172.3" transform="rotate(-90 81.9 172.3)">13</text>
<text x="82.8" y="168" transform="rotate(-90 82.8 168)">PA3</text>
<text x="83.7" y="172.3" transform="rotate(-90 83.7 172.3)">14</text>
<text x="84.7" y="168" transform="rotate(-90 84.7 168)">PA4</text>
<text x="85.6" y="172.3" transform="rotate(-90 85.6 172.3)">15</text>
<text x="86.5" y="168" transform="rotate(-90 86.5 168)">PA5</text>
<text x="87.5" y="172.3" transform="rotate(-90 87.5 172.3)">16</text>
<text x="88.4" y="168" transform="rotate(-90 88.4 168)">PA6</text>
<text x="89.3" y="172.3" transform="rotate(-90 89.3 172.3)">17</text>
<text x="90.3" y="168" transform="rotate(-90 90.3 168)">PA7</text>
<text x="91.2" y="172.3" transform="rotate(-90 91.2 172.3)">18</text>
<text x="92.2" y="168" transform="rotate(-90 92.2 168)">PB0</text>
<text x="93.1" y="172.3" transform="rotate(-90 93.1 172.3)">19</text>
<text x="94" y="168" transform="rotate(-90 94 168)">PB1</text>
<text x="95" y="172.3" transform="rotate(-90 95 172.3)">20</text>
<text x="95.9" y="168" transform="rotate(-90 95.9 168)">PB2</text>
<text x="96.8" y="172.3" transform="rotate(-90 96.8 172.3)">21</text>
<text x="97.7" y="168" transform="rotate(-90 97.7 168)">PB10</text>
<text x="98.7" y="172.3" transform="rotate(-90 98.7 172.3)">22</text>
<text x="99.6" y="168" transform="rotate(-90 99.6 168)">PB11</text>
<text x="100.5" y="172.3" transform="rotate(-90 100.5 172.3)">23</text>
<text x="101.5" y="168" transform="rotate(-90 101.5 168)">VSS_1</text>
<text x="102.4" y="172.3" transform="rotate(-90 102.4 172.3)">24</text>
<text x="103.3" y="168" transform="rotate(-90 103.3 168)">VDD_1</text>
<text x="156.8" y="172.6">C9</text>
<text x="164.3" y="172.6">C10</text>
<text x="171.7" y="172.6">C11</text>
<text x="179.2" y="172.6">C12</text>
<text x="243.3" y="172.8">C16</text>
<text x="264.4" y="173.6">PAD3</text>
<text x="264.4" y="171.7">PAD4</text>
<text x="270.2" y="172.6">12</text>
<text x="270.2" y="170.8">9</text>
<text x="253.4" y="174.5">4</text>
<text x="253.4" y="176.4">6</text>
<text x="256.9" y="175.4">VDD</text>
<text x="256.9" y="177.3">GND</text>
<text x="264.4" y="177.3">PAD1</text>
<text x="264.4" y="175.4">PAD2</text>
<text x="270.2" y="176.4">10</text>
<text x="270.2" y="174.5">11</text>
<text x="159.5" y="181.9">GND</text>
<text x="166.9" y="181.9">GND</text>
<text x="174.4" y="181.9">GND</text>
<text x="181.8" y="181.9">GND</text>
<text x="250.8" y="181.9">GND</text>
<text x="271.3" y="181.9">GND</text>
<text x="99.8" y="193.1">GND</text>
<text x="157.2" y="192.2">AGND</text>
<text x="164.3" y="195">C15</text>
<text x="181.4" y="192.2">GND</text>
<text x="95" y="199.1" transform="rotate(-90 95 199.1)">BOOT1</text>
</g>
<g font-size="1.5" fill="#5f5f5f">
<text x="17.1" y="36.6">GD_OSC32IN C1</text>
<text x="48.8" y="36.6">CC</text>
<text x="48.8" y="40.3">TYPEC_D-A7</text>
<text x="48.8" y="38.4">TYPEC_D+A6</text>
<text x="76.7" y="36.6">CC</text>
<text x="87.9" y="38.4">TYPEC_D-</text>
<text x="87.9" y="40.3">TYPEC_D+</text>
<text x="108.4" y="38.4">GD_USB_D-</text>
<text x="108.4" y="40.3">GD_USB_D+</text>
<text x="17.1" y="47.8">GD_OSC32OUTC2</text>
<text x="48.8" y="42.2">CC</text>
<text x="76.7" y="42.2">CC</text>
<text x="87.9" y="45.9">CC</text>
<text x="13.3" y="65.5">GD_OSCIN 1</text>
<text x="39.4" y="62.7">GD_OSCOUT</text>
<text x="223.9" y="77.6">TFT_RS</text>
<text x="223.9" y="75.7">TFT_RST</text>
<text x="246.3" y="75.7">GD_UART0_TX</text>
<text x="246.3" y="77.6">GD_UART0_RX</text>
<text x="272.4" y="73.9">JTMS</text>
<text x="272.4" y="75.7">JTCK</text>
<text x="272.4" y="77.6">JTDI</text>
<text x="223.9" y="79.5">TFT_SDA</text>
<text x="223.9" y="81.3">TFT_SCL</text>
<text x="272.4" y="79.5">JTDO</text>
<text x="184.8" y="85">GD_BOOT0</text>
<text x="223.9" y="85">TFT_CS</text>
<text x="184.8" y="90.6">GD_PB2</text>
<text x="22.6" y="96.2">GD_RST 1</text>
<text x="41.3" y="105.5">GD_PC13</text>
<text x="41.3" y="107.4">GD_PA1</text>
<text x="50.6" y="105.5">LED_R</text>
<text x="50.6" y="107.4">LED_G</text>
<text x="41.3" y="109.3">GD_PA2</text>
<text x="50.6" y="109.3">LED_B</text>
<text x="98.7" y="111.5" transform="rotate(-90 98.7 111.5)">JTDO</text>
<text x="100.5" y="111.5" transform="rotate(-90 100.5 111.5)">JTDI</text>
<text x="102.4" y="111.5" transform="rotate(-90 102.4 111.5)">JTCK</text>
<text x="227.7" y="113">GD_PC14</text>
<text x="227.7" y="111.1">GD_PC15</text>
<text x="250" y="113">GD_PB9</text>
<text x="227.7" y="114.9">GD_PC13</text>
<text x="227.7" y="116.7">GD_PA0</text>
<text x="227.7" y="118.6">GD_PA1</text>
<text x="250" y="118.6">GD_PB6</text>
<text x="250" y="116.7">GD_PB7</text>
<text x="250" y="114.9">GD_PB8</text>
<text x="227.7" y="122.3">GD_PA3</text>
<text x="227.7" y="120.4">GD_PA2</text>
<text x="250" y="122.3">GD_PB4</text>
<text x="250" y="120.4">GD_PB5</text>
<text x="85.6" y="126.5" transform="rotate(-90 85.6 126.5)">GD_PB9</text>
<text x="87.5" y="126.5" transform="rotate(-90 87.5 126.5)">GD_PB8</text>
<text x="89.3" y="126.5" transform="rotate(-90 89.3 126.5)">GD_BOOT0</text>
<text x="91.2" y="126.5" transform="rotate(-90 91.2 126.5)">GD_PB7</text>
<text x="93.1" y="126.5" transform="rotate(-90 93.1 126.5)">GD_PB6</text>
<text x="95" y="126.5" transform="rotate(-90 95 126.5)">GD_PB5</text>
<text x="96.8" y="126.5" transform="rotate(-90 96.8 126.5)">GD_PB4</text>
<text x="98.7" y="126.5" transform="rotate(-90 98.7 126.5)">GD_PB3</text>
<text x="100.5" y="126.5" transform="rotate(-90 100.5 126.5)">GD_PA15</text>
<text x="102.4" y="126.5" transform="rotate(-90 102.4 126.5)">GD_PA14</text>
<text x="227.7" y="126">GD_PA4</text>
<text x="227.7" y="127.9">GD_PA5</text>
<text x="227.7" y="129.8">GD_PA6</text>
<text x="227.7" y="131.6">GD_PA7</text>
<text x="250" y="129.8">GD_PA8</text>
<text x="250" y="127.9">GD_PA11</text>
<text x="250" y="126">GD_PA12</text>
<text x="250" y="131.6">GD_PB15</text>
<text x="196" y="137.2">GD_PA13</text>
<text x="214.6" y="137.2">JTMS</text>
<text x="227.7" y="137.2">GD_PB10</text>
<text x="227.7" y="135.4">GD_PB1</text>
<text x="227.7" y="133.5">GD_PB0</text>
<text x="250" y="137.2">GD_PB12</text>
<text x="250" y="135.4">GD_PB13</text>
<text x="250" y="133.5">GD_PB14</text>
<text x="45" y="142.8">LED_R</text>
<text x="56.2" y="142.8">GD_PC13</text>
<text x="196" y="142.8">GD_PB3</text>
<text x="196" y="141">GD_PA15</text>
<text x="196" y="139.1">GD_PA14</text>
<text x="214.6" y="139.1">JTCK</text>
<text x="214.6" y="141">JTDI</text>
<text x="214.6" y="142.8">JTDO</text>
<text x="227.7" y="141">GD_RST</text>
<text x="227.7" y="139.1">GD_PB11</text>
<text x="45" y="146.6">GD_OSC32OUT</text>
<text x="45" y="144.7">GD_OSC32IN</text>
<text x="56.2" y="148.4">GD_OSCIN</text>
<text x="56.2" y="144.7">GD_PC14</text>
<text x="56.2" y="146.6">GD_PC15</text>
<text x="119.5" y="148.4">GD_PA11</text>
<text x="119.5" y="146.6">GD_PA12</text>
<text x="119.5" y="144.7">GD_PA13</text>
<text x="134.5" y="144.7">JTMS</text>
<text x="196" y="148.4">GD_PB14</text>
<text x="196" y="146.6">GD_PB12</text>
<text x="214.6" y="146.6">SPI1_CS_TF</text>
<text x="214.6" y="148.4">SPI1_MISO</text>
<text x="56.2" y="150.3">GD_OSCOUT</text>
<text x="56.2" y="152.1">GD_RST</text>
<text x="119.5" y="155.9">GD_PB15</text>
<text x="119.5" y="154">GD_PA8</text>
<text x="119.5" y="152.1">GD_PA9</text>
<text x="119.5" y="150.3">GD_PA10</text>
<text x="134.5" y="155.9">SPI1_MOSI</text>
<text x="196" y="155.9">GD_PA7</text>
<text x="196" y="150.3">GD_PB13</text>
<text x="196" y="152.1">GD_PB15</text>
<text x="214.6" y="155.9">TFT_SDA</text>
<text x="214.6" y="150.3">SPI1_SCLK</text>
<text x="214.6" y="152.1">SPI1_MOSI</text>
<text x="50.6" y="159.6">LED_G</text>
<text x="50.6" y="161.5">LED_B</text>
<text x="56.2" y="157.7">GD_PA0</text>
<text x="56.2" y="159.6">GD_PA1</text>
<text x="56.2" y="161.5">GD_PA2</text>
<text x="119.5" y="161.5">GD_PB12</text>
<text x="119.5" y="159.6">GD_PB13</text>
<text x="119.5" y="157.7">GD_PB14</text>
<text x="134.5" y="161.5">SPI1_CS_TF</text>
<text x="134.5" y="159.6">SPI1_SCLK</text>
<text x="134.5" y="157.7">SPI1_MISO</text>
<text x="196" y="157.7">GD_PA5</text>
<text x="196" y="159.6">GD_PB0</text>
<text x="196" y="161.5">GD_PB1</text>
<text x="214.6" y="157.7">TFT_SCL</text>
<text x="214.6" y="159.6">TFT_RS</text>
<text x="214.6" y="161.5">TFT_RST</text>
<text x="244.4" y="159.6">SPI1_CS_TF</text>
<text x="244.4" y="161.5">SPI1_MOSI</text>
<text x="196" y="163.3">GD_PB2</text>
<text x="214.6" y="163.3">TFT_CS</text>
<text x="244.4" y="163.3">SPI1_SCLK</text>
<text x="244.4" y="165.2">SPI1_MISO</text>
<text x="196" y="168.9">GD_PA11</text>
<text x="196" y="170.8">GD_PA12</text>
<text x="214.6" y="168.9">GD_USB_D-</text>
<text x="214.6" y="170.8">GD_USB_D+</text>
<text x="196" y="178.2">GD_PA10</text>
<text x="214.6" y="178.2">GD_UART0_TX</text>
<text x="196" y="180.1">GD_PA9</text>
<text x="214.6" y="180.1">GD_UART0_RX</text>
<text x="81.9" y="186.1" transform="rotate(-90 81.9 186.1)">GD_PA3</text>
<text x="83.7" y="186.1" transform="rotate(-90 83.7 186.1)">GD_PA4</text>
<text x="85.6" y="186.1" transform="rotate(-90 85.6 186.1)">GD_PA5</text>
<text x="87.5" y="186.1" transform="rotate(-90 87.5 186.1)">GD_PA6</text>
<text x="89.3" y="186.1" transform="rotate(-90 89.3 186.1)">GD_PA7</text>
<text x="91.2" y="186.1" transform="rotate(-90 91.2 186.1)">GD_PB0</text>
<text x="93.1" y="186.1" transform="rotate(-90 93.1 186.1)">GD_PB1</text>
<text x="95" y="186.1" transform="rotate(-90 95 186.1)">GD_PB2</text>
<text x="96.8" y="186.1" transform="rotate(-90 96.8 186.1)">GD_PB10</text>
<text x="98.7" y="186.1" transform="rotate(-90 98.7 186.1)">GD_PB11</text>
<text x="85.6" y="193.6" transform="rotate(-90 85.6 193.6)">TFT_SCL</text>
<text x="89.3" y="193.6" transform="rotate(-90 89.3 193.6)">TFT_SDA</text>
<text x="91.2" y="193.6" transform="rotate(-90 91.2 193.6)">TFT_RS</text>
<text x="93.1" y="193.6" transform="rotate(-90 93.1 193.6)">TFT_RST</text>
<text x="95" y="193.6" transform="rotate(-90 95 193.6)">TFT_CS</text>
</g>
<g font-size="1.5" fill="#4c4c4c">
<text x="92.4" y="60.8">3V3</text>
<text x="219.5" y="72.9">Backlight_2V8</text>
<text x="254.5" y="72">3V3</text>
<text x="207.5" y="80.4">3V3</text>
<text x="219.5" y="84.1">3V3</text>
<text x="222.4" y="110.2">VBAT</text>
<text x="81.2" y="124.2">3V3</text>
<text x="51.7" y="138.2">3V3</text>
<text x="62.1" y="141.9">VBAT</text>
<text x="119.9" y="141.9">3V3</text>
<text x="253" y="140">3V3</text>
<text x="33.1" y="153.1">3V3</text>
<text x="62.1" y="156.8">VDDA</text>
<text x="159.5" y="167">3V3</text>
<text x="166.9" y="167">3V3</text>
<text x="174.4" y="167">3V3</text>
<text x="181.8" y="167">3V3</text>
<text x="101.7" y="178.2">3V3</text>
<text x="159.1" y="199.6">VDDA</text>
<text x="179.6" y="199.6">3V3</text>
</g>
<g font-size="1.5" fill="#262626">
<text x="192.2" y="107.4">U4</text>
<text x="255.6" y="155.9">J2</text>
</g>
<g font-size="1.4">
<text x="106.5" y="31">保险丝 6V 2A</text>
<text x="30.1" y="36.6">6pF</text>
<text x="104.6" y="38.5">22R</text>
<text x="104.6" y="40.3">22R</text>
<text x="30.1" y="47.8">6pF</text>
<text x="100.9" y="45.9">5.1K</text>
<text x="30.1" y="57.1">6pF</text>
<text x="58.1" y="70.2">10uF</text>
<text x="97.2" y="70.2">10uF</text>
<text x="102.8" y="70.2">100nF</text>
<text x="30.1" y="72.1">6pF</text>
<text x="29.9" y="89.2">LED</text>
<text x="35.5" y="87.3">2K</text>
<text x="194.1" y="87">10K</text>
<text x="194.1" y="92.5">10K</text>
<text x="37.5" y="105.6">4K7</text>
<text x="37.5" y="107.4">4K7</text>
<text x="37.5" y="109.3">4K7</text>
<text x="181.1" y="117.7">22uF</text>
<text x="208.8" y="117.1">22uF</text>
<text x="56.2" y="139.1">NC</text>
<text x="37.5" y="154.1">10K</text>
<text x="43.1" y="159.6">100nF</text>
<text x="233.8" y="161">10K</text>
<text x="237.5" y="157.2">10K</text>
<text x="156.8" y="176.4">100nF</text>
<text x="164.3" y="176.4">100nF</text>
<text x="171.7" y="176.4">100nF</text>
<text x="179.2" y="176.4">100nF</text>
<text x="239.8" y="174.5">100nf</text>
<text x="164.3" y="198.8">100nF</text>
</g>
<g font-size="1.4" fill="#262626">
<text x="192.2" y="116.4">XC6206-2V8</text>
<text x="255.6" y="179.7">TF CARD</text>
</g>
<g font-size="1.2">
<text x="58.1" y="31.1">J1</text>
<text x="58.1" y="57.1">USB type C</text>
<text x="171.7" y="194.1">CBW100505U601T</text>
<text x="171.7" y="201.6">CBW100505U601T</text>
</g>
<g font-size="1.1">
<text x="175.5" y="191.4">FB1</text>
<text x="175.5" y="198.8">FB2</text>
</g>
</svg>
